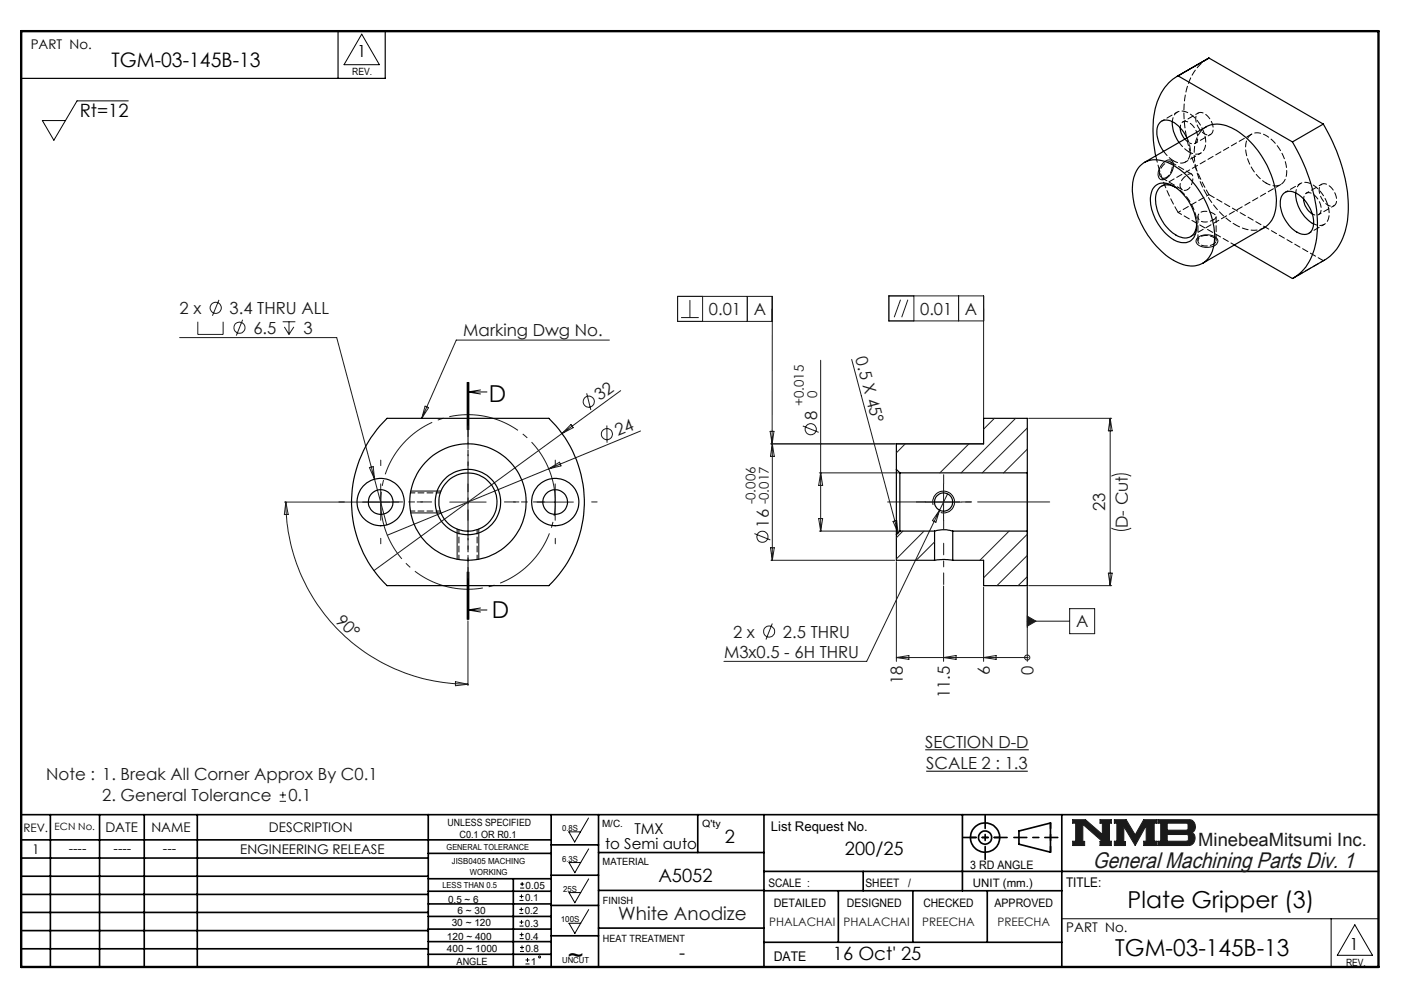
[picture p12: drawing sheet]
<svg xmlns="http://www.w3.org/2000/svg" width="297mm" height="210mm" viewBox="0 0 297 210" stroke-linecap="round" stroke-linejoin="round" font-family="sans-serif">
<g fill="none" stroke="#000" stroke-width=".35">
<path d="M4.5 172.3h287.1M4.5 177.6h112.1M10.7 172.3v32.2M21.1 172.3v32.2M30.5 172.3v32.2M41.7 172.3v32.2M90.6 172.3v32.2M116.6 172.3v32.2M116.6 178.7h10M126.6 172.3v32.2M147.6 172.3v8M161.6 172.3v32.2"/>
<path d="M203.6 172.3v16.1M215.5 175.7l6.7-1.6v6.1l-6.7-1.7zM224.6 172.3v32.2M4.5 185.3h86.1M4.5 181.5h86.1M4.5 189.2h86.1M4.5 193h86.1M4.5 196.8h86.1M90.6 199.1h26M90.6 193.8h26M90.6 188.5h26M90.6 191.2h26"/>
<path d="M90.6 180.5h26M90.6 185.8h26M90.6 196.5h26M108.6 185.8v18.5M116.6 185.1h10M116.6 191.5h10M116.6 197.9h10M126.6 196.3h35M126.6 188.3h35M126.6 180.3h35M161.6 184.3h130M161.6 199.3h63"/>
<path d="M161.6 188.4h63M177.3 188.4v10.9M182.6 184.3v4.1M193.1 188.4v10.9M208.8 188.4v10.9M4.5 200.7h86.1M90.6 201.8h26"/>
<circle cx="208.4" cy="177.1" r="3.1"/>
<circle cx="208.4" cy="177.1" r="1.4"/>
</g>
<path d="M226.9 173.3h2.7l3.6 3.2v-2.4h-.5v-.8h2.4v.8h-.4v3.8h.4v.9h-2.4v-.9h.5l-4.1-3.6v3.6h.3v.9h-2.5v-.9h.6v-3.8h-.6zM235.7 173.3h2.5l1.9 3.3 1.8-3.3h2.8v.8h-.5v3.8h.5v.9h-2.8v-.9h.6v-3.3l-2.4 4.2-2.4-4v3.2h.4v.8h-2.4v-.9h.6v-3.8h-.6zM244.9 173.3h6.6a1.48 1.48 0 0 1 1.3 1.2 1.48 1.48 0 0 1-.7 1.6 1.48 1.48 0 0 1 .7 1.6 1.48 1.48 0 0 1-1.4 1.1h-6.5v-.9h.6v-3.8h-.6zM246.9 174.1h4.1l.3 .2v1l-.3 .3h-4.1zM246.9 176.5h4.2l.3 .3v.8l-.4 .3h-4.1z" fill="none" stroke="#191924" stroke-width=".21"/>
<path d="M76.5 7.2l3.8 6.5h-7.5zM120.3 175.9h2.5l-1.2 2.2zM124.5 173l-1.7 2.9M124.5 179.5l-1.7 2.9M120.4 182.4h2.4l-1.2 2.2zM120.4 188.8h2.4l-1.2 2.1zM120.4 195.3h2.4l-1.2 2.1zM124.5 185.9l-1.7 2.9M124.5 192.4l-1.7 2.9M224.6 194.3h67M281.6 194.3v10.2M286.6 195.6l3.7 6.4h-7.4z" fill="none" stroke="#000" stroke-width=".21"/>
<path d="M4.5 6.6h287.1" fill="none" stroke="#000" stroke-width=".21" stroke-dasharray="6.3 1.3 1.3 1.3" stroke-dashoffset="1.9"/>
<path d="M71.5 6.6v10M81.5 6.6v10h-77" fill="none" stroke="#000" stroke-width=".25"/>
<path d="M205.3 177.1h6.2M222.2 174v6.2" fill="none" stroke="#000" stroke-width=".35" stroke-dasharray="15.2 1.3 1.3 1.3" stroke-dashoffset="14.1"/>
<path d="M203.8 177.1h9.2M208.4 172.5v9.2M214.5 177.1h9.3" fill="none" stroke="#000" stroke-width=".35" stroke-dasharray="15.2 1.3 1.3 1.3" stroke-dashoffset="12.5"/>
<path d="M4.5 6.6h287.1v197.9h-287.1z" fill="none" stroke="#000" stroke-width=".5"/>
<path d="M226.9 173.3v.8h.6v3.8h-.6v.9h2.5v-.9h-.3v-3.6l4.1 3.6h-.5v.9h2.4v-.9h-.4v-3.8h.4v-.8h-2.4v.8h.5v2.4l-3.6-3.2zM235.7 173.3v.8h.6v3.8h-.6v.9h2.4v-.8h-.4v-3.2l2.4 4 2.4-4.2v3.3h-.6v.9h2.8v-.9h-.5v-3.8h.5v-.8h-2.8l-1.8 3.3-1.9-3.3zM246.9 176.5h4.2l.3 .2v1l-.3 .2h-4.2zM244.9 173.3v.8h.6v3.8h-.6v.9h6.9l.7-.5 .3-.9-.1-.7-.6-.6a1.48 1.48 0 0 0 .7-1.6 1.48 1.48 0 0 0-1.3-1.2zM246.9 174.1h4.1l.3 .2v1.1l-.2 .2h-4.2z" fill-rule="evenodd" fill="#191924"/>
<g fill="none" stroke="#191924" stroke-width=".21">
<path d="M38 71.4h33.2l8 29.9M41.8 68v2.7h5.4v-2.7M46.3 63.4l-1.4 3.4M51.3 67.6l-1.3 3.4M59.8 68h2.7M60.1 69.1l1 1.6M61.1 68v2.7M62.2 69.1l-1.1 1.6M128.9 71.9h-32.4l-7.3 16.6M144.1 67.2h3.7M145.9 63.5v3.7M148.6 62.7v5.3"/>
<path d="M158.1 62.7v5.3M163.4 68h-20.1v-5.3h20.1v55.8M173.6 76.2v36.1M180.2 76l9.8 36.7M190.5 63.4l-1.3 3.7M192.1 63.4l-1.4 3.7M193.3 62.6v5.3M202.8 62.6v5.3M208.1 67.9h-20.1v-5.3h20.1v25.9M78.1 98.9l.9-.2 .2 2.6zM89.9 85.9l.8 .3-1.5 2.3zM116.1 99.2l2.3-1.5 .3 .8z"/>
<path d="M120.8 89.8l.4 .6-2.3 1.3zM124.1 83.2l.9 3.5M128.4 90v3.6M131.3 82.6l-52.2 38.1M135.5 91.1l-53.6 22.1M162.9 91.2h.8l-.4 2.7zM163.1 93.9h45M163.4 93.9l.4 2.6h-.8zM169.8 90.1l3.4 1.3M217.6 88.5h17.6M234.8 88.5v35.4M234.8 88.5l.5 2.6h-.8z"/>
<path d="M60.2 106.2h24.2M60.5 106.2a38.5 38.5 0 0 0 38.5 38.5M60.5 106.2l.5 2.6h-.9zM79.2 101.3l2.6 9.7M80.5 102.3v7.7M95.1 106.2h7.7M99 102.3v7.7M113.6 106.2h7.7M117.4 102.3v7.7M159.6 112.8l3.3 1.4M163 115.8h.8l-.4 2.7zM163.1 118.5h26.2"/>
<path d="M173.2 109.7h.8l-.4 2.6zM173.3 100h16.8M173.3 112.3h16.8M173.6 100l.4 2.6h-.8zM188.9 110.3l.8-.2 .3 2.6zM189.6 118.8v21.1M195.8 106.2h7.6M198.8 107.9l-15.5 32h-30.2M198.8 107.9l-.8 2.5-.8-.3zM199.6 102.3v7.7M200.4 104.4l-1.6 3.5M217.3 100v39.9"/>
<path d="M235.1 111.7l.3 .1a4.8 4.8 0 0 0 3.9-.1M235.1 100.7a4.7 4.7 0 0 1 4.2 0M99 131.3v13.7M163.4 131.9l-1.4 3.3M189.6 139.1h27.7M189.6 139.1l2.7-.5v.8zM199.6 123.9v16M199.6 139.1l2.6-.5v.8zM208.1 124.2v15.7M208.1 139.1l2.6-.5v.8zM217.3 131.4h9M217.3 130.3l1.8 1.1-1.8 1z"/>
<path d="M217.3 139.1h.1M217.6 123.9h17.6M226.3 128.7h5.3v5.3h-5.3zM234.5 121.2h.8l-.5 2.7zM96.3 144.2l2.7 .5-2.7 .3zM59.2 169.5h1.3M59.2 168.1h1.3M59.8 167.5v1.3"/>
<circle cx="45.6" cy="65.1" r="1.18"/>
<circle cx="50.6" cy="69.3" r="1.18"/>
<circle cx="124.5" cy="84.9" r="1.16"/>
<circle cx="128.4" cy="91.8" r="1.18"/>
<circle cx="171.5" cy="90.8" r="1.17"/>
<circle cx="161.3" cy="113.5" r="1.18"/>
<circle cx="162.7" cy="133.6" r="1.18"/>
<circle cx="217.3" cy="139.1" r=".54"/>
</g>
<g fill="none" stroke="#000" stroke-width=".21">
<path d="M27.1 21.3h-10.8l-4.9 8.4-2.4-4.2h4.9M246.1 34.4a1.18 1.18 0 0 1 2.1 .1 3.1 3.1 0 0 1-2.5 3.5 1.44 1.44 0 0 1-.5-2.1zM253.5 50.2a3.2 3.2 0 0 1 4.1 .5 1.37 1.37 0 0 1-1.6 1.5 2.62 2.62 0 0 1-3-1.1l.1-.4zM98.8 80.9v10M99 82.9h4M99 82.9l2.6 .4M99 80.9v10M99.2 80.9v10M101.6 82.5l-2.6 .4M86.9 103.8h6.4M86.9 108.5h6.4M96.7 111.9v6.4"/>
<path d="M101.3 111.9v6.4M197.4 106.8a2.3 2.3 0 0 1 2-2.9 2.3 2.3 0 0 1 2.5 2.5 2.3 2.3 0 0 1-2.9 2M98.8 121v10M99 129h4M99 129l2.6 .4M99 121v10M99.2 121v10zM101.6 128.6l-2.6 .4M195.7 158.6h21.9M195.9 163.1h21.5M109.9 193.2h.8M109.9 192.3h.8"/>
<path d="M109.9 195.9h.8M109.9 195h.8M109.9 190.4h.8M109.9 189.6h.8M109.9 198.5h.9M109.9 197.7h.9M110 187.8h.9M110 187h.9M110.3 191.9v.8M110.3 189.2v.8M110.3 194.6v.8M110.3 197.2v.9"/>
<path d="M110.4 199.9v.9M110.5 186.5v.9M110 201.2h.8M110 200.4h.8M111.2 203.9h.8M111.2 203h.8M111.6 202.6v.8"/>
<circle cx="114.1" cy="202.4" r=".21"/>
</g>
<path d="M116.7 100.8a18.5 18.5 0 0 0-30.9-7.5 18.5 18.5 0 0 0 8.3 30.6 18.5 18.5 0 0 0 22.9-22l-.3-1.1" fill="none" stroke="#191924" stroke-width=".21" stroke-dasharray="15.2 1.3 1.3 1.3" stroke-dashoffset="6.8" stroke-linecap="butt"/>
<path d="M99 80.9v50.1" fill="none" stroke="#000" stroke-width=".21" stroke-dasharray="6.3 1.3 1.3 1.3" stroke-dashoffset="3.5"/>
<path d="M187.6 106.2h34.6" fill="none" stroke="#191924" stroke-width=".21" stroke-dasharray="15.2 1.3 1.3 1.3" stroke-dashoffset="-.1"/>
<path d="M199.6 114.9v8.7" fill="none" stroke="#191924" stroke-width=".21" stroke-dasharray="15.2 1.3 1.3 1.3" stroke-dashoffset="12.8"/>
<path d="M80.5 98.5v-1.2M117.5 98.5v-1.2M72.9 106.2h-1.2M80.5 113.8v1.2M88.2 106.2h1.2M109.8 106.2h-1.2M117.5 113.8v1.2M125.2 106.2h1.1M195.8 106.2h-1.9M199.6 102.3v-1.9M199.6 110v1.9M203.5 106.2h1.9" fill="none" stroke="#191924" stroke-width=".21" stroke-dasharray="15.2 1.3 1.3 1.3"/>
<path d="M99 98.5v-8.5M91.3 106.2h-8.4M99 113.8v8.5M106.7 106.2h8.5" fill="none" stroke="#191924" stroke-width=".21" stroke-dasharray="15.2 1.3 1.3 1.3" stroke-dashoffset="12.9"/>
<path d="M217.3 130.3l1.8 1.1-1.8 1z" fill="#191924"/>
<g fill="none" stroke="#000" stroke-width=".25">
<path d="M249.2 16a11.3 11.3 0 0 0-5.2 9.3 28.4 28.4 0 0 0 .5 7.7M249.2 16l24.2 14M255.7 12.3l-6.7 3.8M255.7 12.3l-6.5 3.7M255.7 12.3l24.2 13.9M241.2 35.1a5.2 5.2 0 0 1 6.2-.5 18.8 18.8 0 0 1 9.2 12.7 8.8 8.8 0 0 1-1.2 7.5 5 5 0 0 1-6.1 .8 18.3 18.3 0 0 1-9-11.2 10.6 10.6 0 0 1 .3-8.6zM242.1 34.4l13-7.6a5.7 5.7 0 0 1 5.9 .5 19 19 0 0 1 9 15.7 5.9 5.9 0 0 1-2.6 5.1l-13 7.6M244.3 39.4a3.2 3.2 0 0 1 4.2 .1 10.2 10.2 0 0 1 4.5 9.7 2.79 2.79 0 0 1-4.4 1.7 10.5 10.5 0 0 1-5.2-9.5l.3-1.1zM248 25.7a7.2 7.2 0 0 0 1.4 4.5M248.5 39.5a2.58 2.58 0 0 0-2.8-.1 2.58 2.58 0 0 0-1.3 2.5 9.4 9.4 0 0 0 5.1 8.2 2.51 2.51 0 0 0 3.6-2.6M249.7 27a4 4 0 0 0 .9 2.4M251.1 29.2a6.3 6.3 0 0 0-4.3-3.8 2.14 2.14 0 0 0-2.1 2.6 7.4 7.4 0 0 0 1.4 4"/>
<path d="M273.4 30a34.8 34.8 0 0 1 5.3 18.8 12.3 12.3 0 0 1-4.3 9.4l-1 .7-12.3-7.1M279.9 26.2a34.8 34.8 0 0 1 5.3 18.8 11.9 11.9 0 0 1-4.7 9.8l-6.9 4M279.9 26.2l-6.5 3.8M271.5 40.9a2.78 2.78 0 0 1 3.7 .6 6.9 6.9 0 0 1 2.4 7 2.11 2.11 0 0 1-3.2 .6 7.1 7.1 0 0 1-3.4-7.4zM274.1 40.8a7.5 7.5 0 0 0 2.5 5.7l1.3 .9M275.8 42.1a4.2 4.2 0 0 0 1.8 3.2M81.9 88.5h34.2a24.6 24.6 0 0 1 0 35.4h-34.2a24.6 24.6 0 0 1 0-35.4zM189.6 99.3v13.8M189.6 99.3v-5.4h18.5v-5.4h9.2v11.5M189.6 99.3l.8 .7M189.6 113.1v5.4h8.1M190.4 100v12.3"/>
<path d="M190.4 100h26.9M190.4 112.3h7.3M190.4 112.3l-.8 .8M197.7 112.3a6.7 6.7 0 0 1 3.8 0M197.7 118.5a10.5 10.5 0 0 1 3.8 0M197.7 112.3v6.2M201.5 112.3h15.8M201.5 112.3v6.2M217.3 100v12.3M217.3 112.3v11.6h-9.2v-5.4h-6.6"/>
<circle cx="80.5" cy="106.2" r="2.62"/>
<circle cx="80.5" cy="106.2" r="5"/>
<circle cx="99" cy="106.2" r="6.1"/>
<circle cx="99" cy="106.2" r="12.3"/>
<circle cx="99" cy="106.2" r="6.9"/>
<circle cx="117.4" cy="106.2" r="2.61"/>
<circle cx="117.4" cy="106.2" r="5"/>
<circle cx="199.6" cy="106.2" r="1.92"/>
</g>
<path d="M261.3 47.5a6.2 6.2 0 0 0 6.2 .6M86.8 108.1h6.4M93.2 104.2h-6.4M97.1 112v6.3M100.9 118.3v-6.3" fill="none" stroke="#000" stroke-width=".21" stroke-dasharray="1.3 .6" stroke-dashoffset=".3"/>
<g fill="none" stroke="#191924" stroke-width=".21">
<path d="M191.5 93.9l-1.9 1.9M205 93.9l-6.2 6.1M210.4 88.5l-2.3 2.3M214.8 88.5l-11.5 11.5M217.3 95l-5 5M217.3 90.5l-9.5 9.5M191 112.3l-1.4 1.4M195.5 112.3l-5.9 5.9M197.7 114.6l-3.9 3.9M213.5 112.3l-6.2 6.2M217.3 113l-9.2 9.2M217.3 117.5l-6.4 6.4"/>
<path d="M217.3 121.9l-1.9 2"/>
</g>
<g fill="none" stroke="#000" stroke-width=".21" stroke-dasharray="1.3 .6" stroke-dashoffset=".7">
<path d="M249 23.7l-3.2 1.9M250.8 34.3l3.2-1.9M251.5 30.2a1.19 1.19 0 0 0 1.5 0 1.19 1.19 0 0 0 .3-1.5 3.5 3.5 0 0 0-2.6-3 1.12 1.12 0 0 0-1 1.3M252.8 30.3l3.3-1.9M253.5 23.9l-3.3 1.9M254.8 28.3a1.19 1.19 0 0 0 1.5 0 1.19 1.19 0 0 0 .3-1.4 3.5 3.5 0 0 0-2.6-3.1 1.3 1.3 0 0 0-1 1.8 4.1 4.1 0 0 0 1.8 2.7M255.2 26.8a6.3 6.3 0 0 0-2.6 6.1 19.3 19.3 0 0 0 8.7 14.6M275.1 38.8l-3.2 1.9M279.6 39l-3.3 1.9M249.2 44.9l6.5-3.7M276.9 49.3l3.2-1.9M277.6 45.2a1.19 1.19 0 0 0 1.5 .1 1.19 1.19 0 0 0 .4-1.5 3.5 3.5 0 0 0-2.7-3.1 1.12 1.12 0 0 0-1 1.4"/>
<path d="M278.9 45.4l3.3-1.9M279.9 55.1l-6.5 3.8M280.9 43.4a1.19 1.19 0 0 0 1.5 0 1.19 1.19 0 0 0 .3-1.5 3.5 3.5 0 0 0-2.6-3.1 1.3 1.3 0 0 0-1 1.9 4.1 4.1 0 0 0 1.8 2.7"/>
</g>
<path d="M246.7 37.5a2.72 2.72 0 0 0 1.1-3.1 1.52 1.52 0 0 0-2 .9 1.48 1.48 0 0 0 .2 2.4l.7-.2M251.2 40.1a2.78 2.78 0 0 0 .9-3.3 2.53 2.53 0 0 0-2.4 2 1.05 1.05 0 0 0 .3 1.2 1.05 1.05 0 0 0 1.2 .1M256.7 51.6a.78 .78 0 0 0 .6-.8 .78 .78 0 0 0-.8-.7 2.35 2.35 0 0 0-3 .5 1.3 1.3 0 0 0 1.6 1.4l1.6-.4M256.7 46.5a.7 .7 0 0 0 .6-.8 .7 .7 0 0 0-.7-.6 2.28 2.28 0 0 0-3.1 .3 1.29 1.29 0 0 0 .4 1.3 1.29 1.29 0 0 0 1.4 .2l1.4-.4" fill="none" stroke="#000" stroke-width=".21" stroke-dasharray="1.3 .6" stroke-dashoffset=".5"/>
<path d="M248.3 34a2.14 2.14 0 0 0 2.4 .3 2.14 2.14 0 0 0 1.1-2.2l-.1-1.3-.6-1.7M251.5 32.1a2.14 2.14 0 0 0 2.5 .3 2.14 2.14 0 0 0 1.1-2.2 7.2 7.2 0 0 0-4.7-6.7 2.01 2.01 0 0 0-2.4 2.2M267.8 38.7a2.57 2.57 0 0 0 4.2-1.2 8.8 8.8 0 0 0-5.4-9.3 2.48 2.48 0 0 0-3.1 2.7 9.5 9.5 0 0 0 4.3 7.8M249.2 44.9l11.9 6.9" fill="none" stroke="#000" stroke-width=".21" stroke-dasharray="1.3 .6" stroke-dashoffset=".4"/>
<path d="M244.5 33a39.3 39.3 0 0 0 4.7 11.9" fill="none" stroke="#000" stroke-width=".21" stroke-dasharray="1.3 .6" stroke-dashoffset="-.1"/>
<path d="M255.5 12.4a11.3 11.3 0 0 0-5 9.1 33.8 33.8 0 0 0 5.2 19.7M246.2 32l1.1 1.3 1 .7M249.4 30.1l1.1 1.3 1 .7M264.8 28.4l-19.1 11M251.9 50l19-11" fill="none" stroke="#000" stroke-width=".21" stroke-dasharray="1.3 .6" stroke-dashoffset=".1"/>
<path d="M245.7 37.6l4.4 2.5M248.8 39.7l-.5-.4M252.1 36.8l-4.5-2.5M253.2 47.8v-.6M253.4 45.8v5.1M255.7 41.2l24.2 13.9M257.3 50.9v-5.1M279.9 55.1l.3-.1" fill="none" stroke="#000" stroke-width=".21" stroke-dasharray="1.3 .6"/>
<path d="M250.6 29.4l.9 .8M253.1 47.5a9.5 9.5 0 0 0-4.6-8M277.9 47.3a2.1 2.1 0 0 0 2.3 .1 2.1 2.1 0 0 0 1-2.1 7.2 7.2 0 0 0-4.7-6.7 2.01 2.01 0 0 0-2.4 2.2" fill="none" stroke="#000" stroke-width=".21" stroke-dasharray="1.3 .6" stroke-dashoffset=".6"/>
<g font-size="4.9">
<text x="103.4" y="84.9">D</text>
<text x="104.1" y="130.7">D</text>
<text x="238.5" y="192">Plate Gripper (3)</text>
<text x="120.1" y="203.7">~</text>
<text x="235.9" y="202.1">TGM-03-145B-13</text>
</g>
<text font-size="4.7" fill="#191924" x="231.2" y="183.6">General Machining Parts Div. 1</text>
<text font-size="4.2" x="23.6" y="14.3">TGM-03-145B-13</text>
<g font-size="3.9">
<text x="16.9" y="24.6">Rt=12</text>
<text x="153.3" y="178.4">2</text>
<text x="178.7" y="180.8">200/25</text>
<text x="139.3" y="186.6">A5052</text>
<text x="143.7" y="202.9">-</text>
<text x="176.2" y="203.1">16 Oct' 25</text>
</g>
<g font-size="3.9" fill="#191924">
<text x="253.5" y="178.9">MinebeaMitsumi Inc.</text>
<text x="130.8" y="194.7">White Anodize</text>
</g>
<g font-size="3.5">
<text x="75.6" y="12.1">1</text>
<text x="285.5" y="200.9">1</text>
</g>
<g font-size="3.5" fill="#191924">
<text x="38" y="66.4">2 x</text>
<text x="48.6" y="66.4">3.4 THRU ALL</text>
<text x="53.6" y="70.6">6.5</text>
<text x="64.2" y="70.6">3</text>
<text x="98" y="71.1">Marking Dwg No.</text>
<text x="149.9" y="66.6">0.01</text>
<text x="159.4" y="66.6">A</text>
<text x="194.6" y="66.6">0.01</text>
<text x="204.1" y="66.6">A</text>
<text x="180.9" y="75.8" transform="rotate(75 180.9 75.8)">0.5 X 45°</text>
<text x="126.9" y="84.9" transform="rotate(-36 126.9 84.9)">32</text>
<text x="172.9" y="88.8" transform="rotate(-90 172.9 88.8)">8</text>
<text x="130.7" y="92.3" transform="rotate(-22 130.7 92.3)">24</text>
<text x="162.6" y="111.6" transform="rotate(-90 162.6 111.6)">16</text>
<text x="233.8" y="108.1" transform="rotate(-90 233.8 108.1)">23</text>
<text x="238.5" y="111.7" transform="rotate(-90 238.5 111.7)">D- Cut</text>
<text x="70.9" y="131.4" transform="rotate(44 70.9 131.4)">90°</text>
<text x="155.1" y="134.9">2 x</text>
<text x="165.6" y="134.9">2.5 THRU</text>
<text x="227.6" y="132.7">A</text>
<text x="153.2" y="139.1">M3x0.5 - 6H THRU</text>
<text x="209.4" y="142.8" transform="rotate(-90 209.4 142.8)">6</text>
<text x="218.6" y="142.8" transform="rotate(-90 218.6 142.8)">0</text>
<text x="191" y="144.7" transform="rotate(-90 191 144.7)">18</text>
<text x="201" y="147.7" transform="rotate(-90 201 147.7)">11.5</text>
<text x="195.7" y="158.2">SECTION D-D</text>
<text x="9.8" y="164.9">Note : 1. Break All Corner Approx By C0.1</text>
<text x="195.9" y="162.7">SCALE 2 : 1.3</text>
<text x="21.6" y="169.4">2. General Tolerance</text>
<text x="61" y="169.4">0.1</text>
</g>
<g font-size="3.2">
<text x="128" y="179.5">to Semi auto</text>
<text x="134.2" y="176.3">TMX</text>
</g>
<g font-size="2.8">
<text x="6.5" y="10.4">PART No.</text>
<text x="22.3" y="175.9">DATE</text>
<text x="32" y="175.9">NAME</text>
<text x="56.9" y="175.9">DESCRIPTION</text>
<text x="163.1" y="175.7">List Request No.</text>
<text x="6.8" y="180.6">1</text>
<text x="14.5" y="180.3">----</text>
<text x="24" y="180.3">----</text>
<text x="34.5" y="180.3">---</text>
<text x="50.8" y="180.7">ENGINEERING RELEASE</text>
<text x="225.5" y="187.6">TITLE:</text>
<text x="225.6" y="197.2">PART No.</text>
<text x="163.7" y="203.2">DATE</text>
</g>
<g font-size="2.8" fill="#191924">
<text x="170" y="85.9" transform="rotate(-90 170 85.9)">+0.015</text>
<text x="172.9" y="84.2" transform="rotate(-90 172.9 84.2)">0</text>
<text x="159.8" y="106.7" transform="rotate(-90 159.8 106.7)">-0.006</text>
<text x="162.6" y="106.7" transform="rotate(-90 162.6 106.7)">-0.017</text>
</g>
<g font-size="2.5">
<text x="4.9" y="175.9">REV.</text>
<text x="205.2" y="183.8">3 RD ANGLE</text>
<text x="162.5" y="187.5">SCALE :</text>
<text x="163.7" y="191.7">DETAILED</text>
<text x="179.2" y="191.9">DESIGNED</text>
<text x="183.1" y="187.5">SHEET</text>
<text x="192.1" y="187.5">/</text>
<text x="195.3" y="191.9">CHECKED</text>
<text x="205.8" y="187.5">UNIT (mm.)</text>
<text x="210.4" y="191.9">APPROVED</text>
</g>
<g font-size="2.5" fill="#191924">
<text x="162.7" y="195.9">PHALACHAI PHALACHAI</text>
<text x="195.1" y="195.9">PREECHA</text>
<text x="211" y="195.9">PREECHA</text>
</g>
<g font-size="2.1">
<text x="74.5" y="16">REV.</text>
<text x="11.6" y="175.6">ECN No.</text>
<text x="94.7" y="174.7">UNLESS SPECIFIED</text>
<text x="97.2" y="177.3">C0.1 OR R0.1</text>
<text x="127.3" y="174.9">M/C.</text>
<text x="148.6" y="175">Q'ty</text>
<text x="127.5" y="183">MATERIAL</text>
<text x="94.8" y="191">0.5 ~ 6</text>
<text x="111.1" y="190.6">0.1</text>
<text x="111.2" y="188">0.05</text>
<text x="127.6" y="191.1">FINISH</text>
<text x="95.6" y="195.9">30 ~ 120</text>
<text x="96.8" y="193.3">6 ~ 30</text>
<text x="111" y="193.4">0.2</text>
<text x="111.1" y="196.1">0.3</text>
<text x="94.5" y="198.8">120 ~ 400</text>
<text x="94.5" y="201.3">400 ~ 1000</text>
<text x="111.1" y="198.7">0.4</text>
<text x="111.2" y="201.4">0.8</text>
<text x="127.6" y="199.2">HEAT TREATMENT</text>
<text x="96.6" y="204.1">ANGLE</text>
<text x="112.3" y="204.1">1</text>
<text x="284.7" y="204.3">REV.</text>
</g>
<g font-size="1.8">
<text x="94.5" y="179.8">GENERAL TOLERANCE</text>
<text x="118.9" y="175.7">0.8S</text>
<text x="95.6" y="182.8">JISB0405 MACHING</text>
<text x="99.4" y="185.1">WORKING</text>
<text x="118.9" y="182.2">6.3S</text>
<text x="93.6" y="187.8">LESS THAN 0.5</text>
<text x="119.1" y="188.6">25S</text>
<text x="118.6" y="195.1">100S</text>
<text x="118.9" y="203.6">UNCUT</text>
</g>
</svg>
